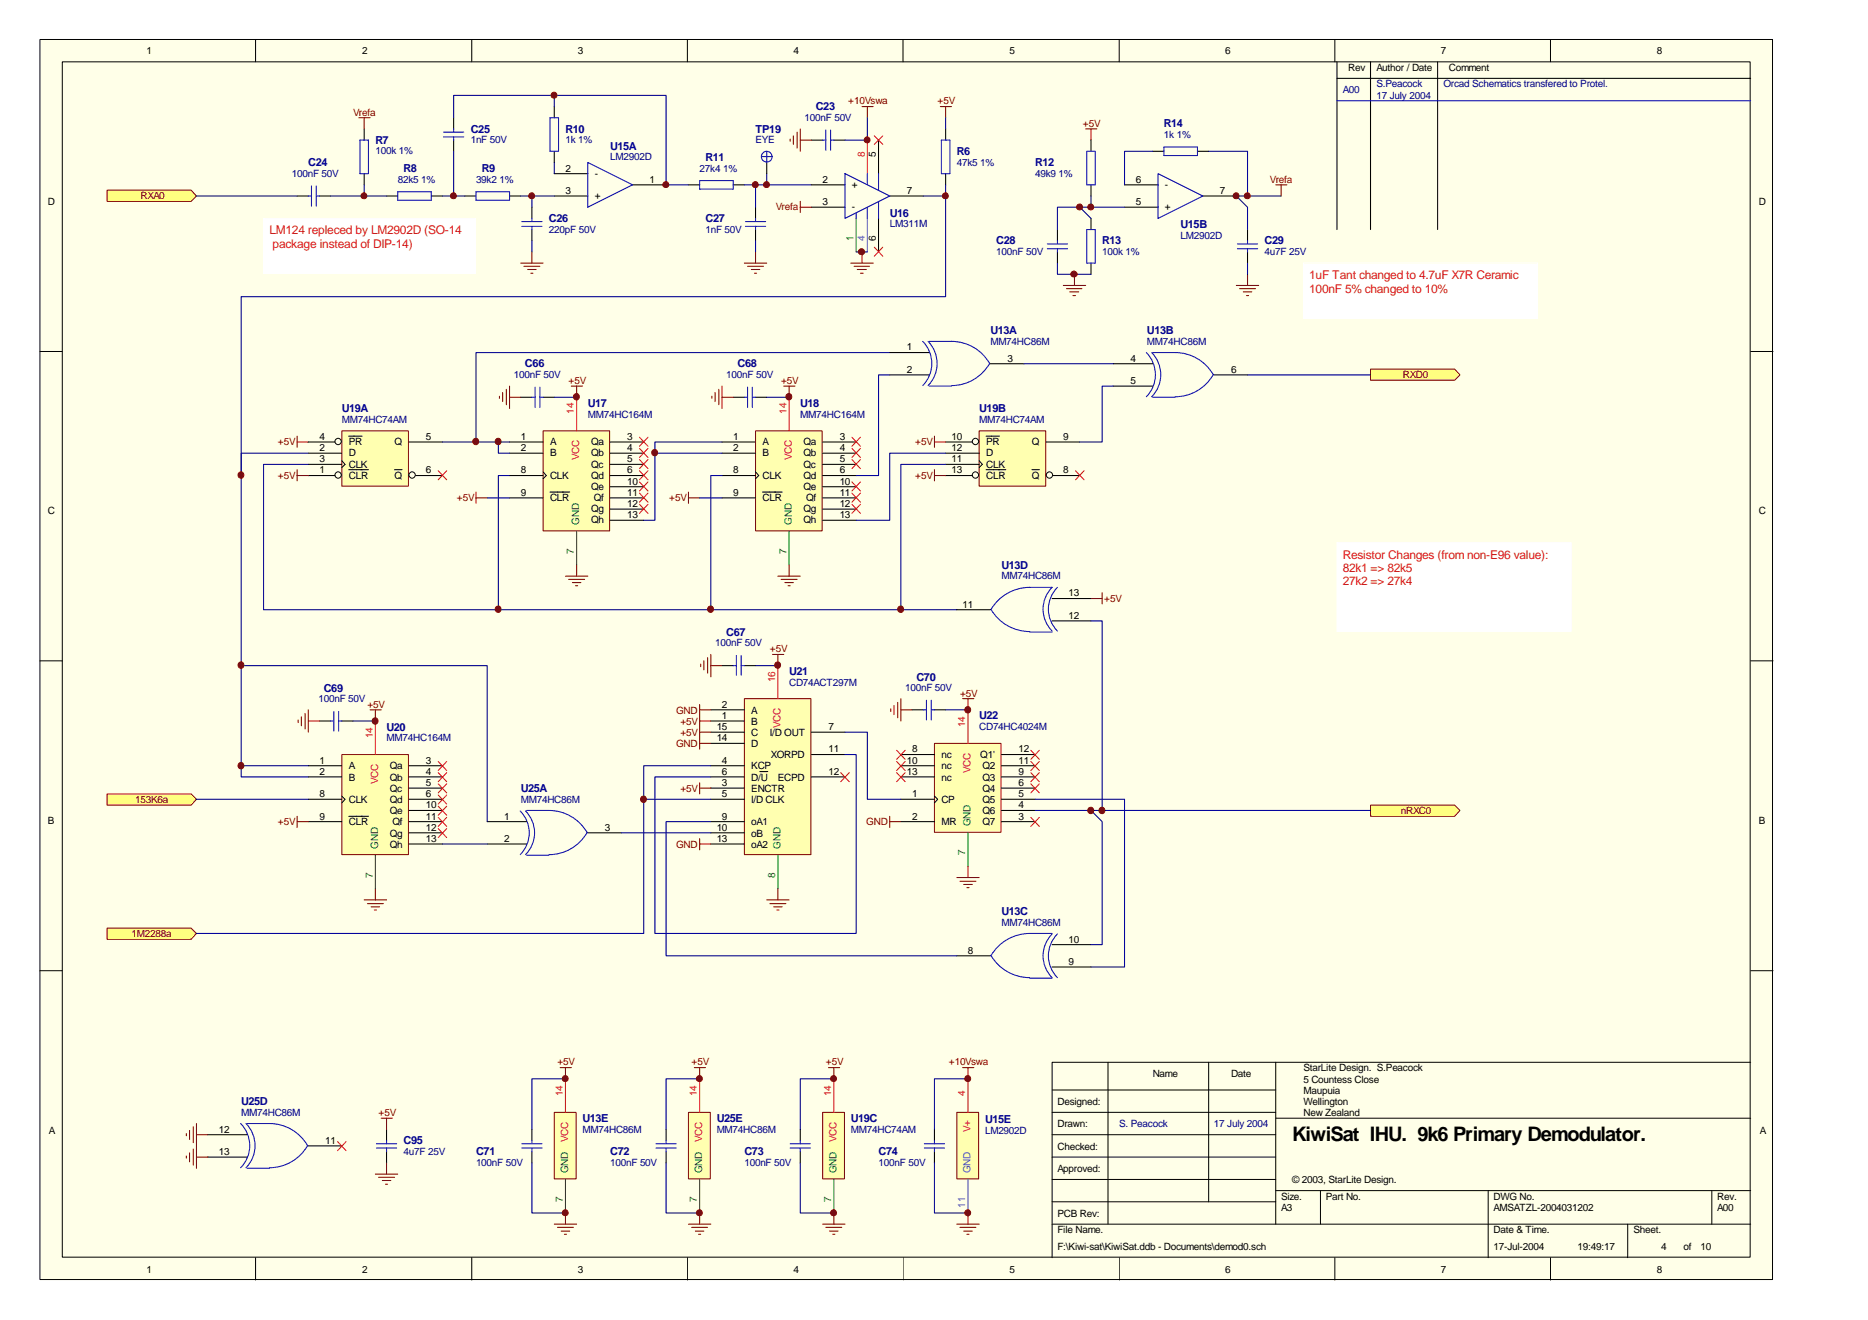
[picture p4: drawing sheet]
<svg xmlns="http://www.w3.org/2000/svg" width="297mm" height="210mm" viewBox="0 0 297 210" stroke-linecap="round" stroke-linejoin="round" font-family="sans-serif">
<path d="M6.3 6.3h275.6v197.2h-275.6z" fill="#ffffe8"/>
<g fill="none" stroke="#000" stroke-width=".16">
<path d="M6.3 6.3h275.6v197.2h-275.6zM9.9 9.8h268.4v190.1h-268.4zM40.6 6.3v3.5M75 6.3v3.5M109.3 6.3v3.5M143.6 6.3v3.5M178 6.3v3.5M212.3 6.3v3.5M228.6 9.8v26.7M246.5 6.3v3.5M6.3 55.9h3.6M278.4 55.9h3.5"/>
<path d="M6.3 105.1h3.6M278.4 105.1h3.5M6.3 154.4h3.6M278.4 154.4h3.5M167.3 173.3h35.6M167.3 176.9h35.6M176.2 168.9v25.8M192.2 168.9v22.2M202.9 177.8h75.5M202.9 168.9v25.8M278.4 168.9h-111.1v31.1M40.6 200v3.6"/>
<path d="M75 200v3.6M109.3 200v3.6M143.6 200v3.6M167.3 184h35.6M167.3 180.4h35.6M167.3 187.6h35.6M167.3 191.1h35.6M167.3 194.7h111.1M178 200v3.6M202.9 189.3h75.5M210 189.3v5.4M212.3 200v3.6"/>
<path d="M236.6 189.3v10.7M246.5 200v3.6M258.8 194.7v5.3M272.2 189.3v5.4"/>
</g>
<path d="M212.6 9.8v26.7M212.6 12.5h65.8M217.9 9.8v26.7" fill="none" stroke="#000" stroke-width=".17"/>
<g fill="#ffff80" stroke="#800000" stroke-width=".16">
<path d="M217.9 128h13.4l.9 .9-.9 .9h-13.4z" fill-rule="evenodd"/>
<path d="M217.9 58.7h13.4l.9 .9-.9 .9h-13.4z" fill-rule="evenodd"/>
<path d="M17 126.3h13.4l.8 .8-.8 .9h-13.4z" fill-rule="evenodd"/>
<path d="M17 30.2h13.4l.8 1-.8 .8h-13.4z" fill-rule="evenodd"/>
<path d="M17 147.6h13.4l.8 .8-.8 1h-13.4z" fill-rule="evenodd"/>
</g>
<g fill="none" stroke="#000" stroke-width=".17">
<path d="M72.1 18.7v1.8M88.1 16.9v1.8M47.2 31.2h1.8M50.8 31.2h1.8M57.9 20.5v1.8M57.9 27.6v1.8M61.5 31.2h1.7M68.6 31.2h1.8M72.1 22.3v1.8M73.9 31.2h1.8M81 31.2h1.8M84.6 32.9v1.8"/>
<path d="M84.6 36.5v1.8M88.1 31.2h5.4M88.1 24.1v1.7M88.1 27.6h5.4M100.6 29.4h5.3M109.5 29.4h1.8M116.6 29.4h1.8M120.1 32.9v1.8M120.1 36.5v1.8M150.4 20.5v1.8M150.4 27.6v1.8M178.8 29.4h5.3"/>
<path d="M178.8 32.9h5.3M191.3 31.2h5.3"/>
</g>
<g fill="none" stroke="#00f" stroke-width=".17">
<path d="M87.5 18.7h1.3v5.4h-1.3zM49 31.2h.5M49.5 29.6v3.2M50.3 31.2h.5M50.3 29.6v3.2M57.2 22.3h1.4v5.3h-1.4zM63.2 30.5h5.4v1.3h-5.4zM70.5 21h3.2M70.5 21.8h3.2M72.1 20.5v.5M72.1 21.8v.5M75.7 30.5h5.3v1.3h-5.3z"/>
<path d="M83 36h3.2M83 35.2h3.2M84.6 34.7v.5M84.6 36v.5M93.5 25.8l7.1 3.6-7.1 3.5zM111.3 28.7h5.3v1.4h-5.3zM118.5 36h3.3M118.5 35.2h3.3M120.1 34.7v.5M120.1 36v.5M149.7 22.3h1.3v5.3h-1.3zM184.1 27.6l7.2 3.6-7.2 3.5z"/>
</g>
<path d="M31.2 31.2h16" fill="none" stroke="#000080" stroke-width=".17"/>
<path d="M57.1 18.7h1.7M57.9 18.7v1.8" fill="none" stroke="#800000" stroke-width=".17"/>
<path d="M152.2 177h3.4v10.5h-3.4z" fill="#ffffb0"/>
<path d="M152.1 176.9h3.5v10.6h-3.5z" fill="none" stroke="#800000" stroke-width=".16"/>
<path d="M137.9 22.3v5.3M153.9 171.5v5.4" fill="none" stroke="#ee0e22" stroke-width=".17"/>
<path d="M137.9 34.7v5.4M153.9 187.6v5.3" fill="none" stroke="#009cca" stroke-width=".17"/>
<g fill="none" stroke="#000" stroke-width=".17">
<path d="M121.9 25.8v1.8M129 29.4h5.4M129 32.9h5.4M129 22.3h1.8M132.6 22.3h1.8M139.7 22.3v5.3M139.7 34.7v5.4M141.5 31.2h5.3M168.1 36.5v1.8M173.5 22.3v1.8M173.5 29.4v1.8M173.5 34.7v1.8"/>
<path d="M183.3 24.1h1.8M190.4 24.1h1.8M198.4 36.5v1.8M168.1 40.1v1.7M173.5 41.8v1.8M198.4 40.1v1.7M148.6 179.6v1.8M148.6 183.1v1.8"/>
</g>
<g fill="none" stroke="#00f" stroke-width=".17">
<path d="M121.1 24.9h1.8M121.9 24.1v1.7M130.8 22.3h.5M131.3 20.7v3.2M132.1 22.3h.5M132.1 20.7v3.2M134.4 27.6l7.1 3.6-7.1 3.5zM136.1 33.8v.9M137.9 27.6v1.8M137.9 32.9v1.8M139.7 27.6v2.6M139.7 32v2.7"/>
<path d="M166.5 39.6h3.3M166.5 38.8h3.3M168.1 38.3v.5M168.1 39.6v.5M172.8 36.5h1.4v5.3h-1.4zM172.8 24.1h1.4v5.3h-1.4zM185.1 23.4h5.3v1.3h-5.3zM196.8 39.6h3.2M196.8 38.8h3.2M198.4 38.3v.5M198.4 39.6v.5M147 182.6h3.2"/>
<path d="M147 181.9h3.2M148.6 181.4v.5M148.6 182.6v.5"/>
<circle cx="121.9" cy="24.9" r=".85"/>
</g>
<g fill="none" stroke="#000080" stroke-width=".17">
<path d="M72.1 18.7v-3.5h33.8v14.2h3.6M88.1 15.2v1.7M137.9 18.7v3.6h-3.5M150.4 18.7v1.8M52.6 31.2h8.9M57.9 29.4v1.8M70.4 31.2h3.5M72.1 24.1v7.1M82.8 31.2h5.3M84.6 31.2v1.7M84.6 38.3v1.8M88.1 25.8v1.8"/>
<path d="M118.4 29.4h10.6M120.1 29.4v3.5M120.1 38.3v1.8M121.9 27.6v1.8M146.8 31.2h3.6v16h-112v76.3h10.6M150.4 29.4v1.8M171.7 32.9l1.8 1.8M173.5 31.2v1.7M178.8 32.9h-10.7v3.6M183.3 24.1h-4.5v5.3M192.2 24.1h6.2v7.1M203.7 31.2h-7.1l1.8 1.7v3.6"/>
<path d="M136.1 40.1h1.8M168.1 41.8v1.8h5.4M198.4 41.8v1.8M153.9 171.5h-5.3v8.1M148.6 184.9v8h5.3"/>
</g>
<g fill="none" stroke="#800000" stroke-width=".17">
<path d="M137.1 16.9h1.8M137.9 16.9v1.8M149.5 16.9h1.8M150.4 16.9v1.8M125.6 22.1v.4M126.2 21.6v1.4M126.7 21v2.6M127.3 20.5v3.6M127.3 32v1.8M127.3 22.3h1.7M127.3 32.9h1.7M172.6 20.5h1.8"/>
<path d="M173.5 20.5v1.8M202.9 29.4h1.7M203.7 29.4v1.8M82.8 41.8h3.6M83.3 42.3h2.6M83.9 42.9h1.4M84.4 43.4h.4M84.6 40.1v1.7M118.4 41.8h3.5M118.9 42.3h2.5M119.5 42.9h1.3M120 43.4h.3"/>
<path d="M120.1 40.1v1.7M135.3 41.8h3.6M135.8 42.3h2.5M136.3 42.9h1.5M136.8 43.4h.4M137.1 40.1v1.7M169.1 45.4h3.5M169.6 45.9h2.4M170.1 46.4h1.4M170.6 47h.4M170.9 43.6v1.8M196.6 45.4h3.6"/>
<path d="M197.1 45.9h2.5M197.7 46.4h1.4M198.2 47h.3M198.4 43.6v1.8M153.1 169.8h1.8M153.9 169.8v1.7M152.1 194.7h3.6M152.7 195.2h2.5M153.2 195.8h1.4M153.8 196.3h.3M153.9 192.9v1.8"/>
</g>
<path d="M136.1 34.7v5.4" fill="none" stroke="#008000" stroke-width=".17"/>
<path d="M139 21.6l1.4 1.4M139 39.3l1.4 1.4M140.4 21.6l-1.4 1.4M140.4 39.3l-1.4 1.4" fill="none" stroke="#f00" stroke-width=".16"/>
<path d="M54.4 68.6h10.5v8.7h-10.5z" fill="#ffffb0"/>
<path d="M54.4 68.5h10.5v8.8h-10.5z" fill="none" stroke="#800000" stroke-width=".16"/>
<g fill="none" stroke="#000" stroke-width=".16">
<path d="M54.4 73.3l.5 .5-.5 .6"/>
<circle cx="53.8" cy="70.2" r=".5"/>
<circle cx="53.8" cy="75.5" r=".5"/>
<circle cx="65.5" cy="75.5" r=".5"/>
</g>
<path d="M49 70.3h4.3M49 73.8h5.4M49 72.1h5.4M49 75.6h4.3M55.5 69.4h2.1M55.5 74.7h3.1M62.7 74.7h1.2M65 70.3h5.4M66.1 75.6h4.3" fill="none" stroke="#000" stroke-width=".17"/>
<path d="M155.8 68.6h10.5v8.7h-10.5z" fill="#ffffb0"/>
<path d="M155.7 68.5h10.6v8.8h-10.6z" fill="none" stroke="#800000" stroke-width=".16"/>
<g fill="none" stroke="#000" stroke-width=".16">
<path d="M155.7 73.3l.5 .5-.5 .6"/>
<circle cx="155.1" cy="75.5" r=".5"/>
<circle cx="155.1" cy="70.2" r=".5"/>
<circle cx="166.9" cy="75.5" r=".5"/>
</g>
<path d="M150.4 70.3h4.2M150.4 73.8h5.3M150.4 72.1h5.3M150.4 75.6h4.2M156.8 69.4h2.1M156.8 74.7h3.1M164.1 74.7h1.2M166.4 70.3h5.3M167.5 75.6h4.2" fill="none" stroke="#000" stroke-width=".17"/>
<path d="M130.9 177h3.4v10.5h-3.4z" fill="#ffffb0"/>
<path d="M130.8 176.9h3.5v10.6h-3.5z" fill="none" stroke="#800000" stroke-width=".16"/>
<path d="M132.6 171.5v5.4" fill="none" stroke="#ee0e22" stroke-width=".17"/>
<path d="M132.6 187.6v5.3" fill="none" stroke="#008000" stroke-width=".17"/>
<path d="M127.3 179.6v1.8M127.3 183.1v1.8" fill="none" stroke="#000" stroke-width=".17"/>
<path d="M125.6 182.6h3.3M125.6 181.9h3.3M127.3 181.4v.5M127.3 182.6v.5" fill="none" stroke="#00f" stroke-width=".17"/>
<path d="M49 72.1h-10.6v3.5M49 73.8h-7.1v23.2h110.2M132.6 171.5h-5.3v8.1M127.3 184.9v8h5.3" fill="none" stroke="#000080" stroke-width=".17"/>
<path d="M47.2 69.4v1.7M47.2 74.7v1.8M47.2 70.3h1.8M47.2 75.6h1.8M131.7 169.8h1.8M132.6 169.8v1.7M130.8 194.7h3.6M131.3 195.2h2.6M131.9 195.8h1.4M132.4 196.3h.4M132.6 192.9v1.8" fill="none" stroke="#800000" stroke-width=".17"/>
<path d="M69.7 74.9l1.3 1.4M71 74.9l-1.3 1.4" fill="none" stroke="#f00" stroke-width=".16"/>
<path d="M86.4 68.6h10.5v15.8h-10.5z" fill="#ffffb0"/>
<path d="M86.4 68.5h10.5v15.9h-10.5z" fill="none" stroke="#800000" stroke-width=".16"/>
<g fill="none" stroke="#000" stroke-width=".17">
<path d="M81 70.3h5.4M81 72.1h5.4M81 75.6h5.4M81 79.2h5.4M82.8 63.2h1.8M86.4 63.2h1.7M87.5 78.2h3.1M97 70.3h5.4M97 72.1h5.4M97 75.6h5.4M97 79.2h5.4M97 73.8h5.4"/>
<path d="M97 77.4h5.4M97 81h5.4M97 82.7h5.4"/>
</g>
<path d="M86.4 75l.5 .6-.5 .5" fill="none" stroke="#000" stroke-width=".16"/>
<path d="M91.7 63.2v5.3" fill="none" stroke="#ee0e22" stroke-width=".17"/>
<path d="M91.7 84.5v5.3" fill="none" stroke="#008000" stroke-width=".17"/>
<g fill="none" stroke="#800000" stroke-width=".17">
<path d="M75.7 78.2v1.8M75.7 79.2h1.8M79.4 63v.3M79.9 62.4v1.5M80.5 61.9v2.5M81 61.4v3.6M81 63.2h1.8M90.8 61.4h1.8M91.7 61.4v1.8M89.9 91.6h3.6M90.4 92.1h2.6M91 92.6h1.4"/>
<path d="M91.5 93.1h.4M91.7 89.8v1.8"/>
</g>
<path d="M84.6 63.2h.5M85.1 61.6v3.2M85.9 63.2h.5M85.9 61.6v3.2" fill="none" stroke="#00f" stroke-width=".17"/>
<path d="M141.5 56.1h-65.8v14.2M70.4 70.3h10.6M77.5 79.2h3.5M79.2 70.3v1.8h1.8M81 75.6h-1.8v21.4M88.1 63.2h3.6" fill="none" stroke="#000080" stroke-width=".17"/>
<path d="M120.2 68.6h10.5v15.8h-10.5z" fill="#ffffb0"/>
<path d="M120.1 68.5h10.6v15.9h-10.6z" fill="none" stroke="#800000" stroke-width=".16"/>
<g fill="none" stroke="#000" stroke-width=".17">
<path d="M141.5 56.1h6.2M141.5 59.6h6.2M157.5 57.8h5.3M177 57.8h6.3M193 59.6h5.4M114.8 70.3h5.3M114.8 72.1h5.3M114.8 75.6h5.3M114.8 79.2h5.3M116.6 63.2h1.8M120.1 63.2h1.8M121.2 78.2h3.2"/>
<path d="M130.8 70.3h5.3M130.8 72.1h5.3M130.8 75.6h5.3M130.8 79.2h5.3M130.8 73.8h5.3M130.8 77.4h5.3M177 61.4h6.3M130.8 81h5.3M130.8 82.7h5.3M152.1 97h5.4M167.3 98.7h6.2M167.3 95.2h6.2"/>
</g>
<path d="M120.1 75l.5 .6-.5 .5" fill="none" stroke="#000" stroke-width=".16"/>
<path d="M125.5 63.2v5.3" fill="none" stroke="#ee0e22" stroke-width=".17"/>
<path d="M125.5 84.5v5.3" fill="none" stroke="#008000" stroke-width=".17"/>
<g fill="none" stroke="#800000" stroke-width=".17">
<path d="M109.5 78.2v1.8M109.5 79.2h1.8M113.2 63v.3M113.7 62.4v1.5M114.3 61.9v2.5M114.8 61.4v3.6M114.8 63.2h1.8M124.6 61.4h1.8M125.5 61.4v1.8M148.6 69.4v1.7M148.6 74.7v1.8M148.6 70.3h1.8"/>
<path d="M148.6 75.6h1.8M123.7 91.6h3.6M124.2 92.1h2.5M124.8 92.6h1.4M125.3 93.1h.3M125.5 89.8v1.8M173.5 95.2h1.8M175.3 94.2v1.8"/>
</g>
<g fill="none" stroke="#00f" stroke-width=".17">
<path d="M146.7 54.3a5 5 0 0 1 0 7M147.6 54.3a5 5 0 0 1 0 7M147.7 54.3a13.4 13.4 0 0 1 6 .4 7.1 7.1 0 0 1 3.7 3.1M157.4 57.8a7 7 0 0 1-6.1 3.5M182.3 56.1a5 5 0 0 1 0 7M183.1 56.1a5 5 0 0 1 0 7M183.3 56.1a13.4 13.4 0 0 1 6 .4 7.1 7.1 0 0 1 3.7 3.1M193 59.5a7 7 0 0 1-6.1 3.6M118.4 63.2h.5M118.9 61.6v3.2M119.6 63.2h.5M119.6 61.6v3.2"/>
<path d="M147.7 61.4h3.6M183.3 63.2h3.6M157.6 97a7.1 7.1 0 0 1 6.1-3.6h3.6a4.9 4.9 0 0 0 0 6.9M157.6 96.9a7.1 7.1 0 0 0 6.1 3.5M168.1 93.4a4.9 4.9 0 0 0 0 6.9M163.7 100.5h3.6"/>
</g>
<path d="M141.5 59.6h-1.8v16h-3.6M162.8 57.8h14.2M198.4 59.6h19.5M104.1 72.1h10.7M111.3 79.2h3.5M114.8 75.6h-1.8v21.4M114.8 70.3h-10.7v12.4h-1.7M121.9 63.2h3.6M150.4 73.8h-7.1v23.2M150.4 72.1h-8.9v10.6h-5.4M177 61.4h-1.7v8.9h-3.6" fill="none" stroke="#000080" stroke-width=".17"/>
<g fill="none" stroke="#f00" stroke-width=".16">
<path d="M101.7 78.4l1.3 1.5M101.7 76.6l1.3 1.5M101.7 74.9l1.3 1.4M101.7 73.1l1.3 1.4M101.7 71.3l1.3 1.4M101.7 69.5l1.3 1.5M103 78.4l-1.3 1.5M103 76.6l-1.3 1.5M103 74.9l-1.3 1.4M103 73.1l-1.3 1.4M103 71.3l-1.3 1.4M103 69.5l-1.3 1.5"/>
<path d="M135.5 69.5l1.3 1.5M135.5 71.3l1.3 1.4M135.5 73.1l1.3 1.4M135.5 76.6l1.3 1.5M135.5 78.4l1.3 1.5M136.8 69.5l-1.3 1.5M136.8 71.3l-1.3 1.4M136.8 73.1l-1.3 1.4M136.8 76.6l-1.3 1.5M136.8 78.4l-1.3 1.5M171 74.9l1.4 1.4M172.4 74.9l-1.4 1.4"/>
<path d="M101.7 80.2l1.3 1.4M103 80.2l-1.3 1.4M135.5 80.2l1.3 1.4M136.8 80.2l-1.3 1.4"/>
</g>
<path d="M109.6 177h3.3v10.5h-3.3z" fill="#ffffb0"/>
<path d="M109.5 176.9h3.4v10.6h-3.4z" fill="none" stroke="#800000" stroke-width=".16"/>
<path d="M111.3 171.5v5.4" fill="none" stroke="#ee0e22" stroke-width=".17"/>
<path d="M111.3 187.6v5.3" fill="none" stroke="#008000" stroke-width=".17"/>
<path d="M105.9 179.6v1.8M105.9 183.1v1.8" fill="none" stroke="#000" stroke-width=".17"/>
<path d="M104.3 182.6h3.2M104.3 181.9h3.2M105.9 181.4v.5M105.9 182.6v.5" fill="none" stroke="#00f" stroke-width=".17"/>
<path d="M111.3 171.5h-5.4v8.1M105.9 184.9v8h5.4" fill="none" stroke="#000080" stroke-width=".17"/>
<path d="M110.4 169.8h1.8M111.3 169.8v1.7M109.5 194.7h3.5M110 195.2h2.5M110.6 195.8h1.3M111.1 196.3h.3M111.3 192.9v1.8" fill="none" stroke="#800000" stroke-width=".17"/>
<path d="M54.4 120.1h10.5v15.8h-10.5z" fill="#ffffb0"/>
<path d="M54.4 120h10.5v15.9h-10.5z" fill="none" stroke="#800000" stroke-width=".16"/>
<g fill="none" stroke="#000" stroke-width=".17">
<path d="M50.8 114.7h1.8M54.4 114.7h1.7M49 121.8h5.4M49 123.5h5.4M49 127.1h5.4M49 130.7h5.4M55.5 129.8h3.1M65 121.8h5.4M65 123.5h5.4M65 127.1h5.4M65 130.7h5.4M65 125.3h5.4"/>
<path d="M65 128.9h5.4M65 132.4h5.4M65 134.2h5.4M77.5 130.7h6.2M77.5 134.2h6.2M93.5 132.4h5.3"/>
</g>
<path d="M54.4 126.6l.5 .5-.5 .6" fill="none" stroke="#000" stroke-width=".16"/>
<path d="M59.7 114.7v5.3" fill="none" stroke="#ee0e22" stroke-width=".17"/>
<path d="M59.7 136v5.3" fill="none" stroke="#008000" stroke-width=".17"/>
<g fill="none" stroke="#800000" stroke-width=".17">
<path d="M47.4 114.5v.4M47.9 114v1.4M48.5 113.5v2.4M49 112.9v3.5M49 114.7h1.8M58.8 112.9h1.8M59.7 112.9v1.8M47.2 129.8v1.8M47.2 130.7h1.8M57.9 143.1h3.6M58.4 143.7h2.6M59 144.2h1.4"/>
<path d="M59.5 144.7h.4M59.7 141.3v1.8"/>
</g>
<path d="M52.6 114.7h.5M53.1 113.1v3.2M53.8 114.7h.6M53.8 113.1v3.2M82.7 129a4.9 4.9 0 0 1 0 6.9M83.6 129a4.9 4.9 0 0 1 0 6.9M83.7 128.9a13.4 13.4 0 0 1 6 .4 7.1 7.1 0 0 1 3.7 3.1M83.7 136h3.6M93.4 132.3a7 7 0 0 1-6.1 3.6" fill="none" stroke="#00f" stroke-width=".17"/>
<path d="M38.4 105.8h39.1v24.9M56.1 114.7h3.6M31.2 127.1h17.8M38.4 121.8h10.6M70.4 134.2h7.1" fill="none" stroke="#000080" stroke-width=".17"/>
<g fill="none" stroke="#f00" stroke-width=".16">
<path d="M69.7 131.8l1.3 1.4M69.7 130l1.3 1.4M69.7 128.2l1.3 1.4M69.7 126.4l1.3 1.5M69.7 124.6l1.3 1.5M69.7 122.9l1.3 1.4M69.7 121.1l1.3 1.4M71 131.8l-1.3 1.4M71 130l-1.3 1.4M71 128.2l-1.3 1.4M71 126.4l-1.3 1.5M71 124.6l-1.3 1.5"/>
<path d="M71 122.9l-1.3 1.4M71 121.1l-1.3 1.4"/>
</g>
<path d="M118.4 111.2h10.5v24.7h-10.5z" fill="#ffffb0"/>
<path d="M118.4 111.1h10.5v24.8h-10.5z" fill="none" stroke="#800000" stroke-width=".16"/>
<g fill="none" stroke="#000" stroke-width=".17">
<path d="M113 112.9h5.4M113 114.7h5.4M113 116.4h5.4M113 118.2h5.4M114.8 105.8h1.8M118.4 105.8h1.7M129 116.4h5.4M129 120h5.4M113 125.3h5.4M113 134.2h5.4M113 123.5h5.4M113 132.4h5.4"/>
<path d="M113 130.7h5.4M113 121.8h5.4M113 127.1h5.4M120.8 122.7h1.3M129 123.5h5.4"/>
</g>
<path d="M123.7 105.8v5.3" fill="none" stroke="#ee0e22" stroke-width=".17"/>
<path d="M123.7 136v5.3" fill="none" stroke="#008000" stroke-width=".17"/>
<g fill="none" stroke="#800000" stroke-width=".17">
<path d="M111.3 112v7.1M111.3 118.2h1.7M111.3 112.9h1.7M111.3 114.7h1.7M111.3 116.4h1.7M111.4 105.6v.4M111.9 105.1v1.4M112.5 104.6v2.4M113 104.1v3.5M113 105.8h1.8M122.9 104.1h1.7M123.7 104.1v1.7"/>
<path d="M111.3 124.5v1.8M111.3 133.4v1.7M111.3 134.2h1.7M111.3 125.3h1.7M121.9 143.1h3.6M122.4 143.7h2.6M123 144.2h1.4M123.5 144.7h.4M123.7 141.3v1.8"/>
</g>
<path d="M116.6 105.8h.5M117.1 104.2v3.2M117.9 105.8h.5M117.9 104.2v3.2" fill="none" stroke="#00f" stroke-width=".17"/>
<path d="M120.1 105.8h3.6M134.4 120h1.7v28.4h-32v-24.9h8.9M98.8 132.4h14.2M102.4 127.1h10.6M113 121.8h-10.6v26.6h-71.2" fill="none" stroke="#000080" stroke-width=".17"/>
<g fill="#800000" stroke="#800000" stroke-width=".16">
<circle cx="72.1" cy="31.1" r=".47"/>
<circle cx="84.5" cy="31.1" r=".47"/>
<circle cx="88.1" cy="15.1" r=".47"/>
<circle cx="120.1" cy="29.4" r=".47"/>
<circle cx="137" cy="40" r=".48"/>
<circle cx="79.2" cy="96.9" r=".49"/>
<circle cx="113" cy="96.9" r=".49"/>
<circle cx="104.1" cy="72" r=".49"/>
<circle cx="143.2" cy="96.9" r=".49"/>
</g>
<path d="M133.7 122.9l1.3 1.4M135 122.9l-1.3 1.4" fill="none" stroke="#f00" stroke-width=".16"/>
<path d="M148.7 118.3h10.5v14h-10.5z" fill="#ffffb0"/>
<path d="M148.6 118.2h10.6v14.1h-10.6z" fill="none" stroke="#800000" stroke-width=".16"/>
<g fill="none" stroke="#000" stroke-width=".17">
<path d="M143.3 120h5.3M145 112.9h1.8M148.6 112.9h1.8M159.3 120h5.3M143.3 121.8h5.3M143.3 123.5h5.3M143.3 130.7h5.3M143.3 127.1h5.3M159.3 121.8h5.3M159.3 123.5h5.3M159.3 130.7h5.3M159.3 125.3h5.3"/>
<path d="M159.3 127.1h5.3M159.3 128.9h5.3M152.1 152h5.4M167.3 153.8h6.2M167.3 150.2h6.2"/>
</g>
<path d="M148.6 126.6l.5 .5-.5 .6" fill="none" stroke="#000" stroke-width=".16"/>
<path d="M153.9 112.9v5.3" fill="none" stroke="#ee0e22" stroke-width=".17"/>
<path d="M153.9 132.4v5.4" fill="none" stroke="#008000" stroke-width=".17"/>
<g fill="none" stroke="#800000" stroke-width=".17">
<path d="M141.6 112.7v.4M142.2 112.2v1.4M142.7 111.7v2.4M143.3 111.1v3.6M143.3 112.9h1.7M153.1 111.1h1.8M153.9 111.1v1.8M141.5 129.8v1.8M141.5 130.7h1.8M152.1 139.5h3.6M153.9 137.8v1.7M152.7 140.1h2.5"/>
<path d="M153.2 140.6h1.4M153.8 141.2h.3"/>
</g>
<path d="M146.8 112.9h.5M147.3 111.4v3.1M148.1 112.9h.5M148.1 111.4v3.1M157.6 151.9a7.1 7.1 0 0 0 6.1 3.6M163.7 155.5h3.6M167.3 148.5a4.9 4.9 0 0 0 0 7M167.3 148.4a13.6 13.6 0 0 0-6 .5 7.1 7.1 0 0 0-3.7 3.1M168.1 148.5a4.9 4.9 0 0 0 0 7" fill="none" stroke="#00f" stroke-width=".17"/>
<path d="M173.5 98.7h1.8v30.2M134.4 116.4h3.5v10.7h5.4M150.4 112.9h3.5M113 130.7h-7.1v21.3h46.2M164.6 127.1h14.2v26.7h-5.3M164.6 128.9h53.3M173.5 128.9l1.8 1.8v19.5h-1.8" fill="none" stroke="#000080" stroke-width=".17"/>
<g fill="none" stroke="#f00" stroke-width=".16">
<path d="M142.6 119.3l1.3 1.4M143.9 119.3l-1.3 1.4M163.9 119.3l1.4 1.4M165.3 119.3l-1.4 1.4M142.6 122.9l1.3 1.4M142.6 121.1l1.3 1.4M143.9 122.9l-1.3 1.4M143.9 121.1l-1.3 1.4M163.9 130l1.4 1.4M163.9 124.6l1.4 1.5M163.9 122.9l1.4 1.4M163.9 121.1l1.4 1.4"/>
<path d="M165.3 130l-1.4 1.4M165.3 124.6l-1.4 1.5M165.3 122.9l-1.4 1.4M165.3 121.1l-1.4 1.4"/>
</g>
<path d="M88.2 177h3.4v10.5h-3.4z" fill="#ffffb0"/>
<path d="M88.1 176.9h3.5v10.6h-3.5z" fill="none" stroke="#800000" stroke-width=".16"/>
<path d="M89.9 171.5v5.4" fill="none" stroke="#ee0e22" stroke-width=".17"/>
<path d="M89.9 187.6v5.3" fill="none" stroke="#008000" stroke-width=".17"/>
<path d="M61.5 179.6v1.8M84.6 179.6v1.8M33 180.4h6.3M33 184h6.3M49 182.2h5.4M61.5 183.1v1.8M84.6 183.1v1.8" fill="none" stroke="#000" stroke-width=".17"/>
<g fill="none" stroke="#00f" stroke-width=".17">
<path d="M212.6 16h65.8M38.3 178.7a5 5 0 0 1 0 7M39.1 178.7a5 5 0 0 1 0 7M39.3 178.7a13.4 13.4 0 0 1 6 .4 7.1 7.1 0 0 1 3.6 3.1M39.3 185.8h3.5M48.9 182.1a7 7 0 0 1-6.1 3.6M59.9 182.6h3.2M59.9 181.9h3.2M61.5 181.4v.5M61.5 182.6v.5M83 182.6h3.2M83 181.9h3.2"/>
<path d="M84.6 181.4v.5M84.6 182.6v.5"/>
</g>
<path d="M89.9 171.5h-5.3v8.1M84.6 184.9v8h5.3" fill="none" stroke="#000080" stroke-width=".17"/>
<g fill="none" stroke="#800000" stroke-width=".17">
<path d="M30.1 179.8v1.4M30.7 179.2v2.5M31.2 178.7v7.1M60.6 177.8h1.8M61.5 177.8v1.8M89.1 169.8h1.7M89.9 169.8v1.7M29.6 180.3v.3M29.6 183.8v.4M30.1 183.3v1.5M30.7 182.7v2.6M31.2 180.4h1.8"/>
<path d="M31.2 184h1.8M59.7 186.7h3.5M60.2 187.2h2.5M60.8 187.7h1.3M61.3 188.3h.3M61.5 184.9v1.8M88.1 194.7h3.6M88.6 195.2h2.6M89.2 195.8h1.4M89.7 196.3h.4M89.9 192.9v1.8"/>
</g>
<g fill="#800000" stroke="#800000" stroke-width=".16">
<circle cx="150.3" cy="31.1" r=".47"/>
<circle cx="38.3" cy="75.5" r=".49"/>
<circle cx="75.6" cy="70.2" r=".49"/>
<circle cx="79.2" cy="70.2" r=".49"/>
<circle cx="102.3" cy="127.1" r=".49"/>
<circle cx="38.3" cy="121.8" r=".49"/>
<circle cx="38.3" cy="105.8" r=".49"/>
<circle cx="173.4" cy="128.9" r=".49"/>
<circle cx="175.2" cy="128.9" r=".49"/>
<circle cx="170.8" cy="43.6" r=".48"/>
<circle cx="171.7" cy="32.9" r=".47"/>
<circle cx="173.4" cy="32.9" r=".47"/>
<circle cx="198.3" cy="31.1" r=".47"/>
<circle cx="153.9" cy="112.9" r=".49"/>
<circle cx="105.9" cy="29.4" r=".47"/>
<circle cx="196.6" cy="31.1" r=".47"/>
<circle cx="153.9" cy="171.5" r=".47"/>
<circle cx="153.9" cy="192.9" r=".47"/>
<circle cx="137.9" cy="22.3" r=".47"/>
<circle cx="132.5" cy="171.5" r=".47"/>
<circle cx="132.5" cy="192.9" r=".47"/>
<circle cx="91.6" cy="63.1" r=".49"/>
<circle cx="125.4" cy="63.1" r=".49"/>
<circle cx="111.2" cy="171.5" r=".47"/>
<circle cx="111.2" cy="192.9" r=".47"/>
<circle cx="59.6" cy="114.7" r=".49"/>
<circle cx="123.6" cy="105.8" r=".49"/>
<circle cx="89.9" cy="171.5" r=".47"/>
<circle cx="89.9" cy="192.9" r=".47"/>
<circle cx="121.9" cy="29.4" r=".47"/>
<circle cx="57.9" cy="31.1" r=".47"/>
</g>
<path d="M53.7 181.5l1.3 1.5M55 181.5l-1.3 1.5" fill="none" stroke="#f00" stroke-width=".16"/>
<path d="M42 34.8h33.6v8.7h-33.6z" fill="#fff"/>
<path d="M41.9 34.7h33.7v8.8h-33.7z" fill="none" stroke="#fff" stroke-width=".16"/>
<path d="M212.7 86.4h37.2v14h-37.2z" fill="#fff"/>
<path d="M212.6 86.3h37.3v14.1h-37.3z" fill="none" stroke="#fff" stroke-width=".16"/>
<path d="M207.3 41.9h37.2v8.7h-37.2z" fill="#fff"/>
<path d="M207.3 41.8h37.2v8.8h-37.2z" fill="none" stroke="#fff" stroke-width=".16"/>
<text font-size="3.2" x="205.5" y="181.4">KiwiSat IHU. 9k6 Primary Demodulator.</text>
<g font-size="1.9" fill="#ee0e22">
<text x="42.8" y="37.3">LM124 repleced by LM2902D (SO-14</text>
<text x="43.3" y="39.5">package instead of DIP-14)</text>
<text x="208.2" y="44.4">1uF Tant changed to 4.7uF X7R Ceramic</text>
<text x="208.2" y="46.6">100nF 5% changed to 10%</text>
<text x="213.5" y="88.8">Resistor Changes (from non-E96 value):</text>
<text x="213.5" y="90.9">82k1 =&gt; 82k5</text>
<text x="213.5" y="93.1">27k2 =&gt; 27k4</text>
</g>
<g font-size="1.7" fill="#000080">
<text x="129.7" y="17.5">C23</text>
<text x="59.7" y="22.9">R7</text>
<text x="74.8" y="21.1">C25</text>
<text x="89.9" y="21.1">R10</text>
<text x="97" y="23.8">U15A</text>
<text x="120.1" y="21.1">TP19</text>
<text x="185.1" y="20.2">R14</text>
<text x="49" y="26.4">C24</text>
<text x="64.2" y="27.4">R8</text>
<text x="76.6" y="27.4">R9</text>
<text x="112.2" y="25.6">R11</text>
<text x="152.1" y="24.7">R6</text>
<text x="164.6" y="26.4">R12</text>
<text x="87.3" y="35.3">C26</text>
<text x="112.2" y="35.3">C27</text>
<text x="141.5" y="34.5">U16</text>
<text x="158.4" y="38.9">C28</text>
<text x="175.3" y="38.9">R13</text>
<text x="187.7" y="36.3">U15B</text>
<text x="201.1" y="38.9">C29</text>
<text x="157.5" y="53.1">U13A</text>
<text x="182.4" y="53.1">U13B</text>
<text x="83.5" y="58.4">C66</text>
<text x="117.3" y="58.4">C68</text>
<text x="54.4" y="65.5">U19A</text>
<text x="93.5" y="64.7">U17</text>
<text x="127.3" y="64.7">U18</text>
<text x="155.7" y="65.5">U19B</text>
<text x="159.3" y="90.4">U13D</text>
<text x="115.5" y="101.1">C67</text>
<text x="125.5" y="107.4">U21</text>
<text x="51.5" y="110">C69</text>
<text x="145.7" y="108.2">C70</text>
<text x="61.5" y="116.2">U20</text>
<text x="155.7" y="114.4">U22</text>
<text x="82.8" y="126">U25A</text>
<text x="159.3" y="145.6">U13C</text>
<text x="38.4" y="175.8">U25D</text>
<text x="92.6" y="178.4">U13E</text>
<text x="114" y="178.4">U25E</text>
<text x="135.3" y="178.4">U19C</text>
<text x="156.6" y="178.6">U15E</text>
<text x="64.2" y="182">C95</text>
<text x="75.7" y="183.7">C71</text>
<text x="97" y="183.7">C72</text>
<text x="118.4" y="183.7">C73</text>
<text x="139.7" y="183.7">C74</text>
</g>
<g font-size="1.6">
<text x="23.3" y="8.7">1</text>
<text x="57.6" y="8.7">2</text>
<text x="91.9" y="8.7">3</text>
<text x="126.2" y="8.7">4</text>
<text x="160.5" y="8.7">5</text>
<text x="194.8" y="8.7">6</text>
<text x="214.4" y="11.3">Rev</text>
<text x="218.9" y="11.3">Author / Date</text>
<text x="229.1" y="8.7">7</text>
<text x="230.4" y="11.3">Comment</text>
<text x="263.5" y="8.7">8</text>
<text x="89.9" y="27.3">2</text>
<text x="94.6" y="28.1">-</text>
<text x="103.3" y="29.1">1</text>
<text x="130.8" y="29.1">2</text>
<text x="135.5" y="29.9">+</text>
<text x="139.3" y="24.9" transform="rotate(-90 139.3 24.9)">5</text>
<text x="180.6" y="29.1">6</text>
<text x="185.3" y="29.9">-</text>
<text x="7.6" y="32.6">D</text>
<text x="89.9" y="30.8">3</text>
<text x="94.6" y="31.7">+</text>
<text x="130.8" y="32.6">3</text>
<text x="135.5" y="33.5">-</text>
<text x="144.2" y="30.8">7</text>
<text x="180.6" y="32.6">5</text>
<text x="185.3" y="33.5">+</text>
<text x="194" y="30.8">7</text>
<text x="279.7" y="32.6">D</text>
<text x="139.3" y="38.3" transform="rotate(-90 139.3 38.3)">6</text>
<text x="144.2" y="55.7">1</text>
<text x="144.2" y="59.3">2</text>
<text x="160.2" y="57.5">3</text>
<text x="179.7" y="57.5">4</text>
<text x="195.7" y="59.3">6</text>
<text x="179.7" y="61.1">5</text>
<text x="50.8" y="69.9">4</text>
<text x="50.8" y="71.7">2</text>
<text x="55.5" y="70.8">PR</text>
<text x="62.7" y="70.8">Q</text>
<text x="67.7" y="69.9">5</text>
<text x="82.8" y="69.9">1</text>
<text x="82.8" y="71.7">2</text>
<text x="87.5" y="70.8">A</text>
<text x="94" y="70.8">Qa</text>
<text x="99.7" y="69.9">3</text>
<text x="99.7" y="71.7">4</text>
<text x="116.6" y="69.9">1</text>
<text x="116.6" y="71.7">2</text>
<text x="121.2" y="70.8">A</text>
<text x="127.8" y="70.8">Qa</text>
<text x="133.5" y="69.9">3</text>
<text x="133.5" y="71.7">4</text>
<text x="151.3" y="69.9">10</text>
<text x="151.3" y="71.7">12</text>
<text x="156.8" y="70.8">PR</text>
<text x="164.1" y="70.8">Q</text>
<text x="169.1" y="69.9">9</text>
<text x="50.8" y="73.5">3</text>
<text x="50.8" y="75.3">1</text>
<text x="55.5" y="74.4">CLK</text>
<text x="55.5" y="72.6">D</text>
<text x="55.5" y="76.1">CLR</text>
<text x="62.7" y="76.1">Q</text>
<text x="67.7" y="75.3">6</text>
<text x="82.8" y="75.3">8</text>
<text x="87.5" y="72.6">B</text>
<text x="87.5" y="76.1">CLK</text>
<text x="94" y="72.6">Qb</text>
<text x="94" y="74.4">Qc</text>
<text x="94" y="76.1">Qd</text>
<text x="94" y="77.9">Qe</text>
<text x="99.7" y="73.5">5</text>
<text x="99.7" y="75.3">6</text>
<text x="99.7" y="77.1">10</text>
<text x="116.6" y="75.3">8</text>
<text x="121.2" y="72.6">B</text>
<text x="121.2" y="76.1">CLK</text>
<text x="127.8" y="72.6">Qb</text>
<text x="127.8" y="74.4">Qc</text>
<text x="127.8" y="76.1">Qd</text>
<text x="127.8" y="77.9">Qe</text>
<text x="133.5" y="73.5">5</text>
<text x="133.5" y="75.3">6</text>
<text x="133.5" y="77.1">10</text>
<text x="151.3" y="73.5">11</text>
<text x="151.3" y="75.3">13</text>
<text x="156.8" y="74.4">CLK</text>
<text x="156.8" y="72.6">D</text>
<text x="156.8" y="76.1">CLR</text>
<text x="164.1" y="76.1">Q</text>
<text x="169.1" y="75.3">8</text>
<text x="7.6" y="81.8">C</text>
<text x="82.8" y="78.8">9</text>
<text x="87.5" y="79.7">CLR</text>
<text x="94" y="81.5">Qg</text>
<text x="94" y="83.2">Qh</text>
<text x="94.4" y="79.7">Qf</text>
<text x="99.7" y="78.8">11</text>
<text x="99.7" y="80.6">12</text>
<text x="99.7" y="82.4">13</text>
<text x="116.6" y="78.8">9</text>
<text x="121.2" y="79.7">CLR</text>
<text x="127.8" y="81.5">Qg</text>
<text x="127.8" y="83.2">Qh</text>
<text x="128.2" y="79.7">Qf</text>
<text x="133.5" y="78.8">11</text>
<text x="133.5" y="80.6">12</text>
<text x="133.5" y="82.4">13</text>
<text x="279.7" y="81.8">C</text>
<text x="169.9" y="94.8">13</text>
<text x="153.1" y="96.6">11</text>
<text x="169.9" y="98.4">12</text>
<text x="114.8" y="112.5">2</text>
<text x="119.5" y="113.5">A</text>
<text x="114" y="116.1">15</text>
<text x="114" y="117.9">14</text>
<text x="114.8" y="114.3">1</text>
<text x="119.5" y="115.2">B</text>
<text x="119.5" y="117">C</text>
<text x="119.5" y="118.8">D</text>
<text x="122.4" y="117">I/D OUT</text>
<text x="131.7" y="116.1">7</text>
<text x="131.7" y="119.6">11</text>
<text x="145" y="119.6">8</text>
<text x="162" y="119.6">12</text>
<text x="50.8" y="121.4">1</text>
<text x="50.8" y="123.2">2</text>
<text x="55.5" y="122.4">A</text>
<text x="55.5" y="124.1">B</text>
<text x="62" y="122.4">Qa</text>
<text x="62" y="124.1">Qb</text>
<text x="62" y="125.9">Qc</text>
<text x="67.7" y="121.4">3</text>
<text x="67.7" y="123.2">4</text>
<text x="67.7" y="125">5</text>
<text x="114.8" y="125">3</text>
<text x="114.8" y="121.4">4</text>
<text x="114.8" y="123.2">6</text>
<text x="119.5" y="125.9">ENCTR</text>
<text x="119.5" y="122.4">KCP</text>
<text x="119.5" y="124.1">D/U</text>
<text x="122.6" y="120.6">XORPD</text>
<text x="123.7" y="124.1">ECPD</text>
<text x="131.7" y="123.2">12</text>
<text x="144.2" y="121.4">10</text>
<text x="144.2" y="123.2">13</text>
<text x="149.7" y="120.6">nc</text>
<text x="149.7" y="122.4">nc</text>
<text x="149.7" y="124.1">nc</text>
<text x="155.9" y="120.6">Q1'</text>
<text x="156.2" y="122.4">Q2</text>
<text x="156.2" y="124.1">Q3</text>
<text x="156.2" y="125.9">Q4</text>
<text x="162" y="121.4">11</text>
<text x="162" y="123.2">9</text>
<text x="162" y="125">6</text>
<text x="7.6" y="131.1">B</text>
<text x="50.8" y="126.8">8</text>
<text x="50.8" y="130.3">9</text>
<text x="55.5" y="127.7">CLK</text>
<text x="55.5" y="131.2">CLR</text>
<text x="62" y="127.7">Qd</text>
<text x="62" y="129.5">Qe</text>
<text x="62.4" y="131.2">Qf</text>
<text x="67.7" y="126.8">6</text>
<text x="67.7" y="128.5">10</text>
<text x="67.7" y="130.3">11</text>
<text x="80.2" y="130.3">1</text>
<text x="114.8" y="130.3">9</text>
<text x="114.8" y="126.8">5</text>
<text x="119.5" y="131.2">oA1</text>
<text x="119.5" y="127.7">I/D CLK</text>
<text x="145" y="130.3">2</text>
<text x="145" y="126.8">1</text>
<text x="149.7" y="131.2">MR</text>
<text x="149.7" y="127.7">CP</text>
<text x="156.2" y="127.7">Q5</text>
<text x="156.2" y="129.5">Q6</text>
<text x="156.2" y="131.2">Q7</text>
<text x="162" y="126.8">5</text>
<text x="162" y="128.5">4</text>
<text x="162" y="130.3">3</text>
<text x="279.7" y="131.1">B</text>
<text x="62" y="133">Qg</text>
<text x="62" y="134.8">Qh</text>
<text x="67.7" y="132.1">12</text>
<text x="67.7" y="133.9">13</text>
<text x="80.2" y="133.9">2</text>
<text x="96.2" y="132.1">3</text>
<text x="114" y="133.9">13</text>
<text x="114" y="132.1">10</text>
<text x="119.5" y="134.8">oA2</text>
<text x="119.5" y="133">oB</text>
<text x="169.9" y="149.9">10</text>
<text x="153.9" y="151.7">8</text>
<text x="169.9" y="153.4">9</text>
<text x="183.3" y="171.2">Name</text>
<text x="195.7" y="171.2">Date</text>
<text x="207.3" y="170.4">StarLite Design. S.Peacock</text>
<text x="207.3" y="172.1">5 Countess Close</text>
<text x="207.3" y="173.9">Maupuia</text>
<text x="168.1" y="175.7">Designed:</text>
<text x="168.1" y="179.3">Drawn:</text>
<text x="207.3" y="175.7">Wellington</text>
<text x="207.3" y="177.5">New Zealand</text>
<text x="7.8" y="180.3">A</text>
<text x="34.8" y="180.1">12</text>
<text x="34.8" y="183.7">13</text>
<text x="51.7" y="181.9">11</text>
<text x="168.1" y="182.8">Checked:</text>
<text x="279.8" y="180.3">A</text>
<text x="168.1" y="186.4">Approved:</text>
<text x="203.7" y="190.8">Size.</text>
<text x="205.5" y="188.1">© 2003, StarLite Design.</text>
<text x="210.8" y="190.8">Part No.</text>
<text x="237.5" y="190.8">DWG No.</text>
<text x="273" y="190.8">Rev.</text>
<text x="168.1" y="196.1">File Name.</text>
<text x="168.1" y="193.5">PCB Rev:</text>
<text x="203.7" y="192.5">A3</text>
<text x="237.5" y="192.5">AMSATZL-2004031202</text>
<text x="237.5" y="196.1">Date &amp; Time.</text>
<text x="259.8" y="196.1">Sheet.</text>
<text x="273" y="192.5">A00</text>
<text x="23.3" y="202.4">1</text>
<text x="57.6" y="202.4">2</text>
<text x="91.9" y="202.4">3</text>
<text x="126.2" y="202.4">4</text>
<text x="160.5" y="202.4">5</text>
<text x="168.1" y="198.8">F:\Kiwi-sat\KiwiSat.ddb - Documents\demod0.sch</text>
<text x="194.8" y="202.4">6</text>
<text x="229.1" y="202.4">7</text>
<text x="237.5" y="198.8">17-Jul-2004</text>
<text x="250.9" y="198.8">19:49:17</text>
<text x="263.5" y="202.4">8</text>
<text x="264.2" y="198.8">4</text>
<text x="267.7" y="198.8">of</text>
<text x="270.4" y="198.8">10</text>
</g>
<g font-size="1.6" fill="#800000">
<text x="134.9" y="16.6">+10Vswa</text>
<text x="149.1" y="16.6">+5V</text>
<text x="56.1" y="18.4">Vrefa</text>
<text x="172.2" y="20.2">+5V</text>
<text x="201.9" y="29.1">Vrefa</text>
<text x="22.4" y="31.7">RXA0</text>
<text x="123.4" y="33.5">Vrefa</text>
<text x="90.4" y="61.1">+5V</text>
<text x="124.2" y="61.1">+5V</text>
<text x="223.1" y="60.1">RXD0</text>
<text x="44.2" y="70.8">+5V</text>
<text x="145.5" y="70.8">+5V</text>
<text x="44.2" y="76.1">+5V</text>
<text x="145.5" y="76.1">+5V</text>
<text x="72.6" y="79.7">+5V</text>
<text x="106.4" y="79.7">+5V</text>
<text x="175.6" y="95.7">+5V</text>
<text x="122.4" y="103.7">+5V</text>
<text x="58.4" y="112.5">+5V</text>
<text x="107.5" y="113.5">GND</text>
<text x="152.7" y="110.8">+5V</text>
<text x="107.5" y="118.8">GND</text>
<text x="108.2" y="115.2">+5V</text>
<text x="108.2" y="117">+5V</text>
<text x="108.2" y="125.9">+5V</text>
<text x="21.5" y="127.7">153K6a</text>
<text x="44.2" y="131.2">+5V</text>
<text x="137.8" y="131.2">GND</text>
<text x="222.8" y="129.5">nRXC0</text>
<text x="107.5" y="134.8">GND</text>
<text x="20.9" y="149">1M2288a</text>
<text x="88.6" y="169.4">+5V</text>
<text x="110" y="169.4">+5V</text>
<text x="131.3" y="169.4">+5V</text>
<text x="150.9" y="169.4">+10Vswa</text>
<text x="60.2" y="177.5">+5V</text>
</g>
<g font-size="1.6" fill="#000080">
<text x="213.5" y="14.8">A00</text>
<text x="218.9" y="13.9">S.Peacock</text>
<text x="218.9" y="15.7">17 July 2004</text>
<text x="229.5" y="13.9">Orcad Schematics transfered to Protel.</text>
<text x="74.8" y="22.8">1nF 50V</text>
<text x="89.9" y="22.8">1k 1%</text>
<text x="120.1" y="22.8">EYE</text>
<text x="127.9" y="19.2">100nF 50V</text>
<text x="185.1" y="21.9">1k 1%</text>
<text x="46.4" y="28.1">100nF 50V</text>
<text x="59.7" y="24.6">100k 1%</text>
<text x="63.2" y="29.1">82k5 1%</text>
<text x="75.7" y="29.1">39k2 1%</text>
<text x="97" y="25.5">LM2902D</text>
<text x="111.3" y="27.3">27k4 1%</text>
<text x="152.1" y="26.3">47k5 1%</text>
<text x="164.6" y="28.1">49k9 1%</text>
<text x="87.3" y="37">220pF 50V</text>
<text x="112.2" y="37">1nF 50V</text>
<text x="141.5" y="36.2">LM311M</text>
<text x="158.4" y="40.6">100nF 50V</text>
<text x="175.3" y="40.6">100k 1%</text>
<text x="187.7" y="37.9">LM2902D</text>
<text x="201.1" y="40.6">4u7F 25V</text>
<text x="157.5" y="54.8">MM74HC86M</text>
<text x="182.4" y="54.8">MM74HC86M</text>
<text x="81.7" y="60.1">100nF 50V</text>
<text x="115.5" y="60.1">100nF 50V</text>
<text x="54.4" y="67.2">MM74HC74AM</text>
<text x="93.5" y="66.4">MM74HC164M</text>
<text x="127.3" y="66.4">MM74HC164M</text>
<text x="155.7" y="67.2">MM74HC74AM</text>
<text x="159.3" y="92.1">MM74HC86M</text>
<text x="113.7" y="102.8">100nF 50V</text>
<text x="50.6" y="111.7">100nF 50V</text>
<text x="125.5" y="109.1">CD74ACT297M</text>
<text x="143.9" y="109.9">100nF 50V</text>
<text x="61.5" y="117.9">MM74HC164M</text>
<text x="155.7" y="116.1">CD74HC4024M</text>
<text x="82.8" y="127.7">MM74HC86M</text>
<text x="159.3" y="147.2">MM74HC86M</text>
<text x="38.4" y="177.5">MM74HC86M</text>
<text x="178" y="179.3">S. Peacock</text>
<text x="193" y="179.3">17 July 2004</text>
<text x="64.2" y="183.7">4u7F 25V</text>
<text x="75.7" y="185.4">100nF 50V</text>
<text x="92.6" y="180.1">MM74HC86M</text>
<text x="97" y="185.4">100nF 50V</text>
<text x="114" y="180.1">MM74HC86M</text>
<text x="118.4" y="185.4">100nF 50V</text>
<text x="135.3" y="180.1">MM74HC74AM</text>
<text x="139.7" y="185.4">100nF 50V</text>
<text x="156.6" y="180.3">LM2902D</text>
</g>
<g font-size="1.6" fill="#ee0e22">
<text x="137.5" y="24.9" transform="rotate(-90 137.5 24.9)">8</text>
<text x="91.3" y="65.8" transform="rotate(-90 91.3 65.8)">14</text>
<text x="125.1" y="65.8" transform="rotate(-90 125.1 65.8)">14</text>
<text x="92.1" y="73.1" transform="rotate(-90 92.1 73.1)">VCC</text>
<text x="125.9" y="73.1" transform="rotate(-90 125.9 73.1)">VCC</text>
<text x="123.3" y="108.5" transform="rotate(-90 123.3 108.5)">16</text>
<text x="59.3" y="117.4" transform="rotate(-90 59.3 117.4)">14</text>
<text x="124.1" y="115.8" transform="rotate(-90 124.1 115.8)">VCC</text>
<text x="153.5" y="115.6" transform="rotate(-90 153.5 115.6)">14</text>
<text x="60.1" y="124.6" transform="rotate(-90 60.1 124.6)">VCC</text>
<text x="154.3" y="122.9" transform="rotate(-90 154.3 122.9)">VCC</text>
<text x="89.5" y="174.3" transform="rotate(-90 89.5 174.3)">14</text>
<text x="110.8" y="174.3" transform="rotate(-90 110.8 174.3)">14</text>
<text x="132.2" y="174.3" transform="rotate(-90 132.2 174.3)">14</text>
<text x="153.5" y="174.3" transform="rotate(-90 153.5 174.3)">4</text>
<text x="154.3" y="179.9" transform="rotate(-90 154.3 179.9)">V+</text>
<text x="90.3" y="181.5" transform="rotate(-90 90.3 181.5)">VCC</text>
<text x="111.7" y="181.5" transform="rotate(-90 111.7 181.5)">VCC</text>
<text x="133" y="181.5" transform="rotate(-90 133 181.5)">VCC</text>
</g>
<g font-size="1.6" fill="#008000">
<text x="135.7" y="38.3" transform="rotate(-90 135.7 38.3)">1</text>
<text x="92.1" y="83.4" transform="rotate(-90 92.1 83.4)">GND</text>
<text x="125.9" y="83.4" transform="rotate(-90 125.9 83.4)">GND</text>
<text x="91.3" y="88.1" transform="rotate(-90 91.3 88.1)">7</text>
<text x="125.1" y="88.1" transform="rotate(-90 125.1 88.1)">7</text>
<text x="154.3" y="131.4" transform="rotate(-90 154.3 131.4)">GND</text>
<text x="60.1" y="135" transform="rotate(-90 60.1 135)">GND</text>
<text x="124.1" y="135" transform="rotate(-90 124.1 135)">GND</text>
<text x="153.5" y="136" transform="rotate(-90 153.5 136)">7</text>
<text x="59.3" y="139.5" transform="rotate(-90 59.3 139.5)">7</text>
<text x="123.3" y="139.5" transform="rotate(-90 123.3 139.5)">8</text>
<text x="89.5" y="191.1" transform="rotate(-90 89.5 191.1)">7</text>
<text x="90.3" y="186.5" transform="rotate(-90 90.3 186.5)">GND</text>
<text x="110.8" y="191.1" transform="rotate(-90 110.8 191.1)">7</text>
<text x="111.7" y="186.5" transform="rotate(-90 111.7 186.5)">GND</text>
<text x="132.2" y="191.1" transform="rotate(-90 132.2 191.1)">7</text>
<text x="133" y="186.5" transform="rotate(-90 133 186.5)">GND</text>
</g>
<g font-size="1.6" fill="#009cca">
<text x="137.5" y="38.3" transform="rotate(-90 137.5 38.3)">4</text>
<text x="154.3" y="186.5" transform="rotate(-90 154.3 186.5)">GND</text>
<text x="153.5" y="192" transform="rotate(-90 153.5 192)">11</text>
</g>
</svg>
